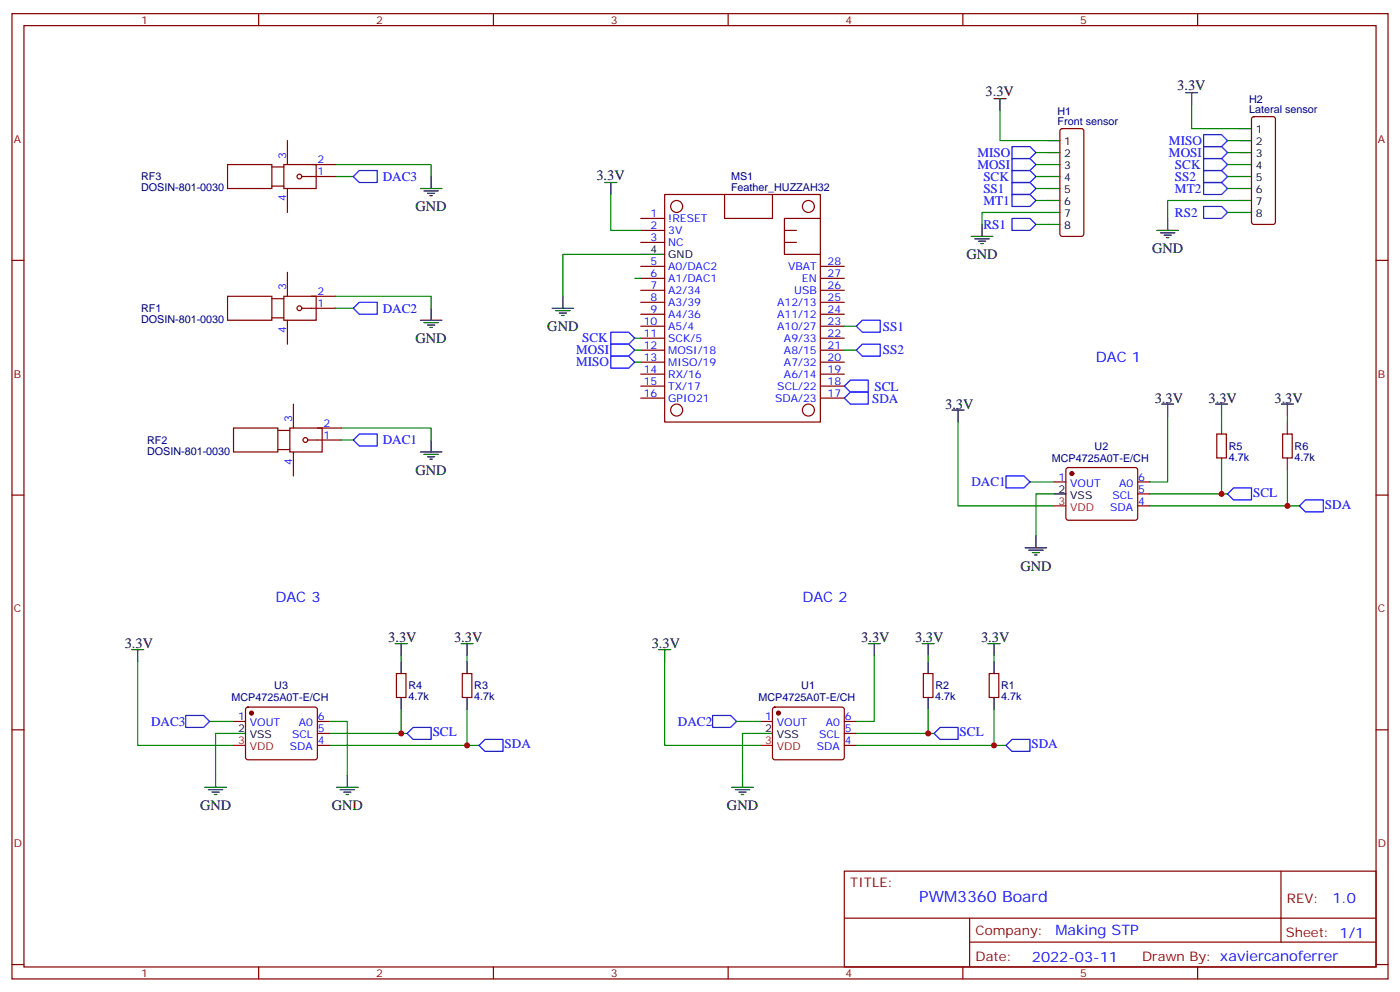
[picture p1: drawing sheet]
<svg xmlns="http://www.w3.org/2000/svg" width="412mm" height="292mm" viewBox="0 0 412 292" stroke-linecap="round" stroke-linejoin="round" font-family="sans-serif">
<g fill="none" stroke="#870000" stroke-width=".35">
<path d="M3.5 4h405.4v284.4h-405.4zM7.1 7.5h398.2v277.3h-398.2zM76.2 4v3.5M145.3 4v3.5M214.5 4v3.5M283.6 4v3.5M352.8 4v3.5M312.4 38.1l.5-.2h5.7l.5 .2 .2 .5v30.3l-.3 .5-.4 .2h-5.7l-.5-.2-.2-.5v-30.3zM368.9 34.6l.5-.2h5.6l.5 .2 .2 .5v30.3l-.2 .5-.5 .2h-5.6l-.5-.2-.2-.5v-30.3zM67 48.5h13.1v7h-13.1zM80.1 54.8h3.5M80.1 49.2h3.5"/>
<path d="M83.6 48.5h9.5v7h-9.5zM84.7 41.4v7.1M84.7 55.5v7.1M88.9 52h9.9M91.7 48.5h7.1M213.4 57.3v7h14.1v-7M3.5 76.7h3.6M188.7 67.9h7.1M188.7 71.4h7.1M188.7 64.3h7.1M188.7 78.5h7.1M231.1 67.9h3.5"/>
<path d="M231.1 71.4h3.5M241.7 64.3v60h-45.9v-67h45.9v7h-10.6v10.6h10.6M241.7 78.5h7M405.3 76.7h3.6M67 87.3h13.1v7h-13.1zM80.1 93.6h3.5M80.1 88h3.5M83.6 87.3h9.5v7h-9.5zM84.7 80.2v7.1M84.7 94.3v7.1M88.9 90.8h9.9M91.7 87.3h7.1"/>
<path d="M188.7 82h7.1M188.7 85.5h7.1M188.7 89h7.1M188.7 92.6h7.1M188.7 96.1h7.1M188.7 99.6h7.1M241.7 82h7M241.7 85.5h7M241.7 89h7M241.7 92.6h7M241.7 96.1h7M241.7 99.6h7"/>
<path d="M86.4 119v7.1M188.7 103.2h7.1M188.7 106.7h7.1M188.7 110.2h7.1M188.7 113.7h7.1M188.7 117.3h7.1M241.7 103.2h7M241.7 106.7h7M241.7 110.2h7M241.7 113.7h7M241.7 117.3h7M68.8 126.1h13v7h-13z"/>
<path d="M81.8 132.4h3.6M81.8 126.8h3.6M85.4 126.1h9.5v7h-9.5zM86.4 133.1v7.1M90.7 129.6h9.8M93.5 126.1h7M314.2 137.9l.5-.2h19.7l.5 .2 .2 .5v14.4l-.7 .4h-20l-.4-.7v-14.1zM358.4 127.8h2.8v7.1h-2.8zM377.8 127.8h2.8v7.1h-2.8zM3.5 145.8h3.6M310.4 142h3.6M335.1 142h3.6"/>
<path d="M335.1 149h3.6M335.1 145.5h3.6M405.3 145.8h3.6M116.8 198.4h2.8v7.1h-2.8zM136.2 198.4h2.8v7.1h-2.8zM272 198.4h2.8v7.1h-2.8zM291.4 198.4h2.8v7.1h-2.8zM3.5 215h3.6M68.8 212.5h3.5M72.6 208.5l.4-.2h19.8l.5 .2 .2 .5-.1 14.4-.6 .4-20-.1-.5-.6v-14.1zM93.5 212.5h3.5M93.5 219.6h3.5"/>
<path d="M93.5 216h3.5M224 212.5h3.5M227.8 208.5l.4-.2h19.8l.5 .2 .2 .5-.1 14.4-.6 .4-20-.1-.5-.6v-14.1zM248.7 212.5h3.5M248.7 219.6h3.5M248.7 216h3.5M405.3 215h3.6M248.7 256.6h156.6v28.2h-156.6zM377.3 256.6v20.9M248.7 270.5h156.5M285.6 277.5h119.6M285.6 270.5v14.1"/>
<path d="M3.5 284.1h3.6M76.2 284.8v3.6M145.3 284.8v3.6M214.5 284.8v3.6M283.6 284.8v3.6M352.8 284.8v3.6M405.3 284.1h3.6"/>
<circle cx="88.2" cy="52" r=".71"/>
<circle cx="199.3" cy="60.8" r="1.76"/>
<circle cx="238.1" cy="60.8" r="1.76"/>
<circle cx="88.2" cy="90.8" r=".71"/>
<circle cx="90" cy="129.6" r=".71"/>
<circle cx="199.3" cy="120.8" r="1.76"/>
<circle cx="238.1" cy="120.8" r="1.76"/>
</g>
<g fill="none" stroke="#000" stroke-width=".35">
<path d="M292.8 29.1h3.5M294.6 29.1v3.5M349.2 27.3h3.6M351 27.3v3.5M365.1 37.9h3.6M123.8 55.5h6.4M124.9 56.2h4.2M125.9 56.9h2.2M126.6 57.6h.8M127 52v3.5M178.2 53.8h3.5M179.9 53.8v3.5"/>
<path d="M308.7 41.4h3.5M308.7 44.9h3.5M308.7 48.5h3.5M308.7 52h3.5M308.7 55.5h3.5M308.7 59.1h3.5M365.1 41.4h3.6M365.1 44.9h3.6M365.1 48.5h3.6M365.1 52h3.6M365.1 55.5h3.6M365.1 59.1h3.6"/>
<path d="M188.7 74.9h7.1M286.1 69.6h6.4M287.2 70.3h4.2M288.2 71h2.1M288.9 71.8h.7M289.3 66.1v3.5M308.7 62.6h3.5M308.7 66.1h3.5M340.8 67.9h6.3M341.8 68.6h4.3M342.9 69.3h2.1M343.6 70h.7"/>
<path d="M344 64.3v3.6M365.1 62.6h3.6M123.8 94.3h6.4M124.9 95h4.2M125.9 95.7h2.2M126.6 96.4h.8M127 90.8v3.5M162.6 90.8h6.4M163.7 91.5h4.2M164.7 92.2h2.2M165.5 92.9h.7M165.8 87.3v3.5"/>
<path d="M342.2 119h3.5M344 119v3.6M358.1 119h3.5M359.8 119v3.6M377.5 119h3.5M379.2 119v3.6M123.8 133.1h6.4M124.9 133.8h4.2M125.9 134.5h2.2M126.6 135.3h.8M127 129.6v3.5M280.5 120.8h3.5"/>
<path d="M282.2 120.8v3.5M359.8 124.3v3.5M359.8 134.9v3.5M379.2 124.3v3.5M379.2 134.9v3.5M305.2 157.8v3.6M310.4 145.5h3.6M302 161.4h6.3M303 162.1h4.3M304.1 162.8h2.1M304.8 163.5h.7M38.8 191.3h3.5"/>
<path d="M40.6 191.3v3.6M116.4 189.6h3.5M118.2 189.6v3.5M118.2 194.9v3.5M135.8 189.6h3.5M137.6 189.6v3.5M137.6 194.9v3.5M194 191.3h3.6M195.8 191.3v3.6M255.8 189.6h3.5M257.5 189.6v3.5M271.6 189.6h3.6"/>
<path d="M273.4 189.6v3.5M273.4 194.9v3.5M291 189.6h3.6M292.8 189.6v3.5M292.8 194.9v3.5M68.8 216h3.5M118.2 205.5v3.5M137.6 205.5v3.5M224 216h3.5M273.4 205.5v3.5M292.8 205.5v3.5M60.3 231.9h6.4"/>
<path d="M61.4 232.6h4.2M62.4 233.3h2.2M63.1 234h.8M63.5 228.4v3.5M99.1 231.9h6.4M100.2 232.6h4.2M101.2 233.3h2.2M102 234h.7M102.3 228.4v3.5M215.5 231.9h6.4M216.6 232.6h4.2M217.7 233.3h2.1"/>
<path d="M218.4 234h.7M218.7 228.4v3.5"/>
</g>
<g fill="none" stroke="#008700" stroke-width=".35">
<path d="M294.6 32.6v8.8h14.1M351 30.8v7.1h14.1M98.8 48.5h28.2v3.5M98.8 52h5.3M179.9 57.3v10.6h8.8M305.2 55.5h3.5M305.2 52h3.5M305.2 48.5h3.5M305.2 44.9h3.5M305.2 59.1h3.5M361.6 55.5h3.5M361.6 52h3.5"/>
<path d="M361.6 48.5h3.5M361.6 44.9h3.5M361.6 41.4h3.5M365.1 59.1h-21.1v5.2M188.7 74.9h-22.9v12.4M305.2 66.1h3.5M308.7 62.6h-19.4v3.5M361.6 62.6h3.5M98.8 87.3h28.2v3.5M98.8 90.8h5.3M187 82h1.7M187 99.6h1.7"/>
<path d="M248.7 96.1h3.5M187 106.7h1.7M187 103.2h1.7M248.7 103.2h3.5M100.5 126.1h26.5v3.5M100.5 129.6h3.6M282.2 124.3v24.7h28.2M344 122.6v19.4h-5.3M359.8 138.4v7.1h-21.1M359.8 122.6v1.7M379.2 138.4v10.6h-40.5M379.2 122.6v1.7"/>
<path d="M303.4 142h7M310.4 145.5h-5.2v12.3M359.8 145.5h1.8M379.2 149h3.6M40.6 194.9v24.7h28.2M118.2 193.1v1.8M137.6 193.1v1.8M195.8 194.9v24.7h28.2M257.5 193.1v19.4h-5.3M273.4 193.1v1.8M292.8 193.1v1.8M61.7 212.5h7.1"/>
<path d="M68.8 216h-5.3v12.4M97 212.5h5.3v15.9M118.2 209v7h-21.2M118.2 216h1.7M137.6 209v10.6h-40.6M137.6 219.6h3.5M217 212.5h7M224 216h-5.3v12.4M273.4 209v7h-21.2M273.4 216h1.8M292.8 209v10.6h-40.6M292.8 219.6h3.5"/>
</g>
<g fill="none" stroke="#00f" stroke-width=".35">
<path d="M354.5 39.7h5.3l1.8 1.7-1.8 1.8h-5.3zM104.1 52l1.7-1.8h5.3v3.6h-5.3zM298.1 43.2h5.3l1.8 1.7-1.8 1.8h-5.3zM298.1 46.7h5.3l1.8 1.8-1.8 1.7h-5.3zM298.1 50.2h5.3l1.8 1.8-1.8 1.8h-5.3zM298.1 53.8h5.3l1.8 1.7-1.8 1.8h-5.3zM298.1 57.3h5.3l1.8 1.8-1.8 1.7h-5.3zM354.5 50.2h5.3l1.8 1.8-1.8 1.8h-5.3zM354.5 46.7h5.3l1.8 1.8-1.8 1.7h-5.3zM354.5 43.2h5.3l1.8 1.7-1.8 1.8h-5.3zM354.5 53.8h5.3l1.8 1.7-1.8 1.8h-5.3zM298.1 64.3h5.3l1.8 1.8-1.8 1.8h-5.3z"/>
<path d="M354.5 60.8h5.3l1.8 1.8-1.8 1.7h-5.3zM104.1 90.8l1.7-1.8h5.3v3.6h-5.3zM179.9 97.9h5.3l1.8 1.7-1.8 1.8h-5.3zM252.2 96.1l1.8-1.8h5.3v3.6h-5.3zM179.9 101.4h5.3l1.8 1.8-1.8 1.7h-5.3zM179.9 104.9h5.3l1.8 1.8-1.8 1.7h-5.3zM248.7 117.3l1.8-1.8h5.3v3.5h-5.3zM248.7 113.7l1.8-1.7h5.3v3.5h-5.3zM252.2 103.2l1.8-1.8h5.3v3.5h-5.3zM104.1 129.6l1.7-1.8h5.3v3.6h-5.3zM296.3 140.2h5.3l1.8 1.8-1.8 1.7h-5.3zM361.6 145.5l1.8-1.8h5.3v3.5h-5.3z"/>
<path d="M384.5 147.2h5.3v3.6h-5.3l-1.7-1.8zM54.7 210.7h5.3l1.7 1.8-1.7 1.8h-5.3zM119.9 216l1.8-1.7h5.3v3.5h-5.3zM141.1 219.6l1.8-1.8h5.3v3.5h-5.3zM209.9 210.7h5.3l1.8 1.8-1.8 1.8h-5.3zM275.2 216l1.7-1.7h5.3v3.5h-5.3zM298.1 217.8h5.3v3.5h-5.3l-1.8-1.7z"/>
</g>
<g fill="#870000" stroke="#870000" stroke-width=".35">
<circle cx="74.1" cy="210" r=".53"/>
<circle cx="229.3" cy="210" r=".53"/>
<circle cx="315.7" cy="139.5" r=".53"/>
</g>
<path d="M310.4 149h3.6M68.8 219.6h3.5M224 219.6h3.5" fill="none" stroke="#f00" stroke-width=".35"/>
<g fill="#c00">
<circle cx="137.6" cy="219.6" r=".88"/>
<circle cx="118.2" cy="216" r=".88"/>
<circle cx="273.4" cy="216" r=".88"/>
<circle cx="292.8" cy="219.6" r=".88"/>
<circle cx="379.2" cy="149" r=".88"/>
<circle cx="359.8" cy="145.5" r=".88"/>
</g>
<text font-size="4.6" fill="#00f" x="270.8" y="265.6">PWM3360 Board</text>
<g font-size="4.2">
<text x="290.3" y="28.4">3.3V</text>
<text x="346.8" y="26.6">3.3V</text>
<text x="175.7" y="53.1">3.3V</text>
<text x="122.4" y="62.3">GND</text>
<text x="284.7" y="76.4">GND</text>
<text x="339.4" y="74.6">GND</text>
<text x="122.4" y="101.1">GND</text>
<text x="161.2" y="97.5">GND</text>
<text x="340.1" y="118.7">3.3V</text>
<text x="356" y="118.7">3.3V</text>
<text x="375.4" y="118.7">3.3V</text>
<text x="278.4" y="120.4">3.3V</text>
<text x="122.4" y="139.9">GND</text>
<text x="300.6" y="168.1">GND</text>
<text x="36.8" y="191">3.3V</text>
<text x="114.4" y="189.2">3.3V</text>
<text x="133.8" y="189.2">3.3V</text>
<text x="192" y="191">3.3V</text>
<text x="253.7" y="189.2">3.3V</text>
<text x="269.6" y="189.2">3.3V</text>
<text x="289" y="189.2">3.3V</text>
<text x="58.9" y="238.6">GND</text>
<text x="97.7" y="238.6">GND</text>
<text x="214.1" y="238.6">GND</text>
</g>
<g font-size="4.2" fill="#00f">
<text x="322.8" y="106.7">DAC 1</text>
<text x="81.1" y="177.2">DAC 3</text>
<text x="236.4" y="177.2">DAC 2</text>
<text x="392.5" y="265.9">1.0</text>
<text x="310.9" y="275.4">Making STP</text>
<text x="304" y="283.2">2022-03-11</text>
</g>
<g font-size="3.9" fill="#00f">
<text x="287.9" y="46.2">MISO</text>
<text x="344.3" y="46.2">MOSI</text>
<text x="344.3" y="42.7">MISO</text>
<text x="112.7" y="53.3">DAC3</text>
<text x="287.9" y="49.7">MOSI</text>
<text x="289.7" y="53.3">SCK</text>
<text x="346.1" y="53.3">SS2</text>
<text x="346.1" y="49.7">SCK</text>
<text x="289.7" y="56.8">SS1</text>
<text x="346.1" y="56.8">MT2</text>
<text x="289.7" y="60.3">MT1</text>
<text x="346.1" y="63.8">RS2</text>
<text x="289.7" y="67.4">RS1</text>
<text x="112.7" y="92.1">DAC2</text>
<text x="171.5" y="100.9">SCK</text>
<text x="260.1" y="97.4">SS1</text>
<text x="169.7" y="104.4">MOSI</text>
<text x="169.7" y="107.9">MISO</text>
<text x="260.1" y="104.4">SS2</text>
<text x="256.9" y="118.6">SDA</text>
<text x="257.6" y="115.1">SCL</text>
<text x="112.7" y="130.9">DAC1</text>
<text x="286.1" y="143.2">DAC1</text>
<text x="369.1" y="146.3">SCL</text>
<text x="390.3" y="149.8">SDA</text>
<text x="44.5" y="213.8">DAC3</text>
<text x="199.7" y="213.8">DAC2</text>
<text x="127.5" y="216.8">SCL</text>
<text x="148.6" y="220.4">SDA</text>
<text x="282.7" y="216.8">SCL</text>
<text x="303.8" y="220.4">SDA</text>
</g>
<g font-size="3.9" fill="#800">
<text x="250.5" y="261.2">TITLE:</text>
<text x="379.1" y="265.9">REV:</text>
<text x="287.4" y="275.4">Company:</text>
<text x="378.7" y="276">Sheet: 1/1</text>
<text x="287.4" y="283.1">Date:</text>
<text x="336.4" y="283.2">Drawn By: xaviercanoferrer</text>
</g>
<g font-size="3.2" fill="#800">
<text x="41.6" y="7">1</text>
<text x="110.8" y="7">2</text>
<text x="179.9" y="7">3</text>
<text x="249.1" y="7">4</text>
<text x="318.2" y="7">5</text>
<text x="4.1" y="42.1">A</text>
<text x="405.9" y="42.1">A</text>
<text x="4.1" y="111.3">B</text>
<text x="405.9" y="111.3">B</text>
<text x="4.1" y="180.4">C</text>
<text x="405.9" y="180.4">C</text>
<text x="4.1" y="249.6">D</text>
<text x="405.9" y="249.6">D</text>
<text x="41.6" y="287.8">1</text>
<text x="110.8" y="287.8">2</text>
<text x="179.9" y="287.8">3</text>
<text x="249.1" y="287.8">4</text>
<text x="318.2" y="287.8">5</text>
</g>
<g font-size="3.2" fill="#000080">
<text x="311.5" y="33.8">H1</text>
<text x="368" y="33.3">Lateral sensor</text>
<text x="368" y="30.2">H2</text>
<text x="311.5" y="36.8">Front sensor</text>
<text x="41.5" y="53.1">RF3</text>
<text x="215.3" y="53.1">MS1</text>
<text x="41.5" y="56.3">DOSIN-801-0030</text>
<text x="215.3" y="56.2">Feather_HUZZAH32</text>
<text x="41.5" y="95.2">DOSIN-801-0030</text>
<text x="41.5" y="91.9">RF1</text>
<text x="43.3" y="130.7">RF2</text>
<text x="43.3" y="134">DOSIN-801-0030</text>
<text x="309.8" y="136">MCP4725A0T-E/CH</text>
<text x="322.5" y="132.5">U2</text>
<text x="361.9" y="135.7">4.7k</text>
<text x="362" y="132.5">R5</text>
<text x="381.4" y="135.7">4.7k</text>
<text x="381.4" y="132.5">R6</text>
<text x="80.8" y="203.1">U3</text>
<text x="120.3" y="203.1">R4</text>
<text x="139.7" y="203.1">R3</text>
<text x="236" y="203.1">U1</text>
<text x="275.5" y="203.1">R2</text>
<text x="294.9" y="203.1">R1</text>
<text x="68.2" y="206.6">MCP4725A0T-E/CH</text>
<text x="120.3" y="206.2">4.7k</text>
<text x="139.7" y="206.2">4.7k</text>
<text x="223.4" y="206.6">MCP4725A0T-E/CH</text>
<text x="275.5" y="206.2">4.7k</text>
<text x="294.9" y="206.2">4.7k</text>
</g>
<g font-size="3.2">
<text x="370" y="39.3">1</text>
<text x="313.5" y="42.8">1</text>
<text x="313.5" y="46.4">2</text>
<text x="370" y="42.8">2</text>
<text x="370" y="46.4">3</text>
<text x="313.5" y="49.9">3</text>
<text x="313.5" y="53.4">4</text>
<text x="370" y="49.9">4</text>
<text x="370" y="53.4">5</text>
<text x="313.5" y="56.9">5</text>
<text x="370" y="56.9">6</text>
<text x="313.5" y="60.5">6</text>
<text x="313.5" y="64">7</text>
<text x="370" y="60.5">7</text>
<text x="370" y="64">8</text>
<text x="313.5" y="67.5">8</text>
<text x="191.7" y="74.6">4</text>
<text x="196.8" y="76">GND</text>
<text x="311.8" y="145.1">2</text>
<text x="315.3" y="146.9">VSS</text>
<text x="70.1" y="215.7">2</text>
<text x="225.3" y="215.7">2</text>
<text x="73.6" y="217.5">VSS</text>
<text x="228.8" y="217.5">VSS</text>
</g>
<g font-size="3.2" fill="#00f">
<text x="84.3" y="46.7" transform="rotate(-90 84.3 46.7)">3</text>
<text x="93.5" y="48.1">2</text>
<text x="93.5" y="51.6">1</text>
<text x="84.3" y="59.3" transform="rotate(-90 84.3 59.3)">4</text>
<text x="191.7" y="64">1</text>
<text x="196.8" y="65.4">!RESET</text>
<text x="191.7" y="67.5">2</text>
<text x="191.7" y="71">3</text>
<text x="196.8" y="68.9">3V</text>
<text x="196.8" y="72.5">NC</text>
<text x="191.7" y="78.1">5</text>
<text x="191.7" y="81.6">6</text>
<text x="196.8" y="79.5">A0/DAC2</text>
<text x="196.8" y="83">A1/DAC1</text>
<text x="232.1" y="79.5">VBAT</text>
<text x="236.2" y="83">EN</text>
<text x="243.8" y="81.6">27</text>
<text x="243.8" y="78.1">28</text>
<text x="84.3" y="85.5" transform="rotate(-90 84.3 85.5)">3</text>
<text x="93.5" y="86.9">2</text>
<text x="191.7" y="85.2">7</text>
<text x="191.7" y="88.7">8</text>
<text x="196.8" y="86.6">A2/34</text>
<text x="233.9" y="86.6">USB</text>
<text x="243.8" y="88.7">25</text>
<text x="243.8" y="85.2">26</text>
<text x="93.5" y="90.5">1</text>
<text x="189.6" y="95.7">10</text>
<text x="191.7" y="92.2">9</text>
<text x="196.8" y="90.1">A3/39</text>
<text x="196.8" y="93.6">A4/36</text>
<text x="228.9" y="93.6">A11/12</text>
<text x="228.9" y="90.1">A12/13</text>
<text x="243.8" y="95.7">23</text>
<text x="243.8" y="92.2">24</text>
<text x="84.3" y="98.1" transform="rotate(-90 84.3 98.1)">4</text>
<text x="189.6" y="99.3">11</text>
<text x="196.8" y="97.2">A5/4</text>
<text x="196.8" y="100.7">SCK/5</text>
<text x="228.9" y="97.2">A10/27</text>
<text x="230.9" y="100.7">A9/33</text>
<text x="243.8" y="99.3">22</text>
<text x="189.6" y="102.8">12</text>
<text x="189.6" y="106.3">13</text>
<text x="196.8" y="104.2">MOSI/18</text>
<text x="196.8" y="107.7">MISO/19</text>
<text x="230.9" y="104.2">A8/15</text>
<text x="230.9" y="107.7">A7/32</text>
<text x="243.8" y="102.8">21</text>
<text x="243.8" y="106.3">20</text>
<text x="189.6" y="109.9">14</text>
<text x="189.6" y="113.4">15</text>
<text x="196.8" y="111.3">RX/16</text>
<text x="230.9" y="111.3">A6/14</text>
<text x="243.8" y="113.4">18</text>
<text x="243.8" y="109.9">19</text>
<text x="189.6" y="116.9">16</text>
<text x="196.8" y="114.8">TX/17</text>
<text x="196.8" y="118.3">GPIO21</text>
<text x="228.3" y="118.3">SDA/23</text>
<text x="229" y="114.8">SCL/22</text>
<text x="243.8" y="116.9">17</text>
<text x="86.1" y="124.3" transform="rotate(-90 86.1 124.3)">3</text>
<text x="95.2" y="125.7">2</text>
<text x="95.2" y="129.3">1</text>
<text x="86.1" y="136.9" transform="rotate(-90 86.1 136.9)">4</text>
<text x="311.8" y="141.6">1</text>
<text x="315.3" y="143.4">VOUT</text>
<text x="329.6" y="143.4">A0</text>
<text x="335.3" y="141.6">6</text>
<text x="327.7" y="146.9">SCL</text>
<text x="335.3" y="148.7">4</text>
<text x="335.3" y="145.1">5</text>
<text x="327.1" y="150.4">SDA</text>
<text x="70.1" y="212.2">1</text>
<text x="73.6" y="213.9">VOUT</text>
<text x="88" y="213.9">A0</text>
<text x="93.7" y="215.7">5</text>
<text x="93.7" y="212.2">6</text>
<text x="225.3" y="212.2">1</text>
<text x="228.8" y="213.9">VOUT</text>
<text x="243.2" y="213.9">A0</text>
<text x="248.9" y="215.7">5</text>
<text x="248.9" y="212.2">6</text>
<text x="85.4" y="221">SDA</text>
<text x="86" y="217.5">SCL</text>
<text x="93.7" y="219.2">4</text>
<text x="240.6" y="221">SDA</text>
<text x="241.3" y="217.5">SCL</text>
<text x="248.9" y="219.2">4</text>
</g>
<g font-size="3.2" fill="#f00">
<text x="311.8" y="148.7">3</text>
<text x="315.3" y="150.4">VDD</text>
<text x="70.1" y="219.2">3</text>
<text x="73.6" y="221">VDD</text>
<text x="225.3" y="219.2">3</text>
<text x="228.8" y="221">VDD</text>
</g>
</svg>
